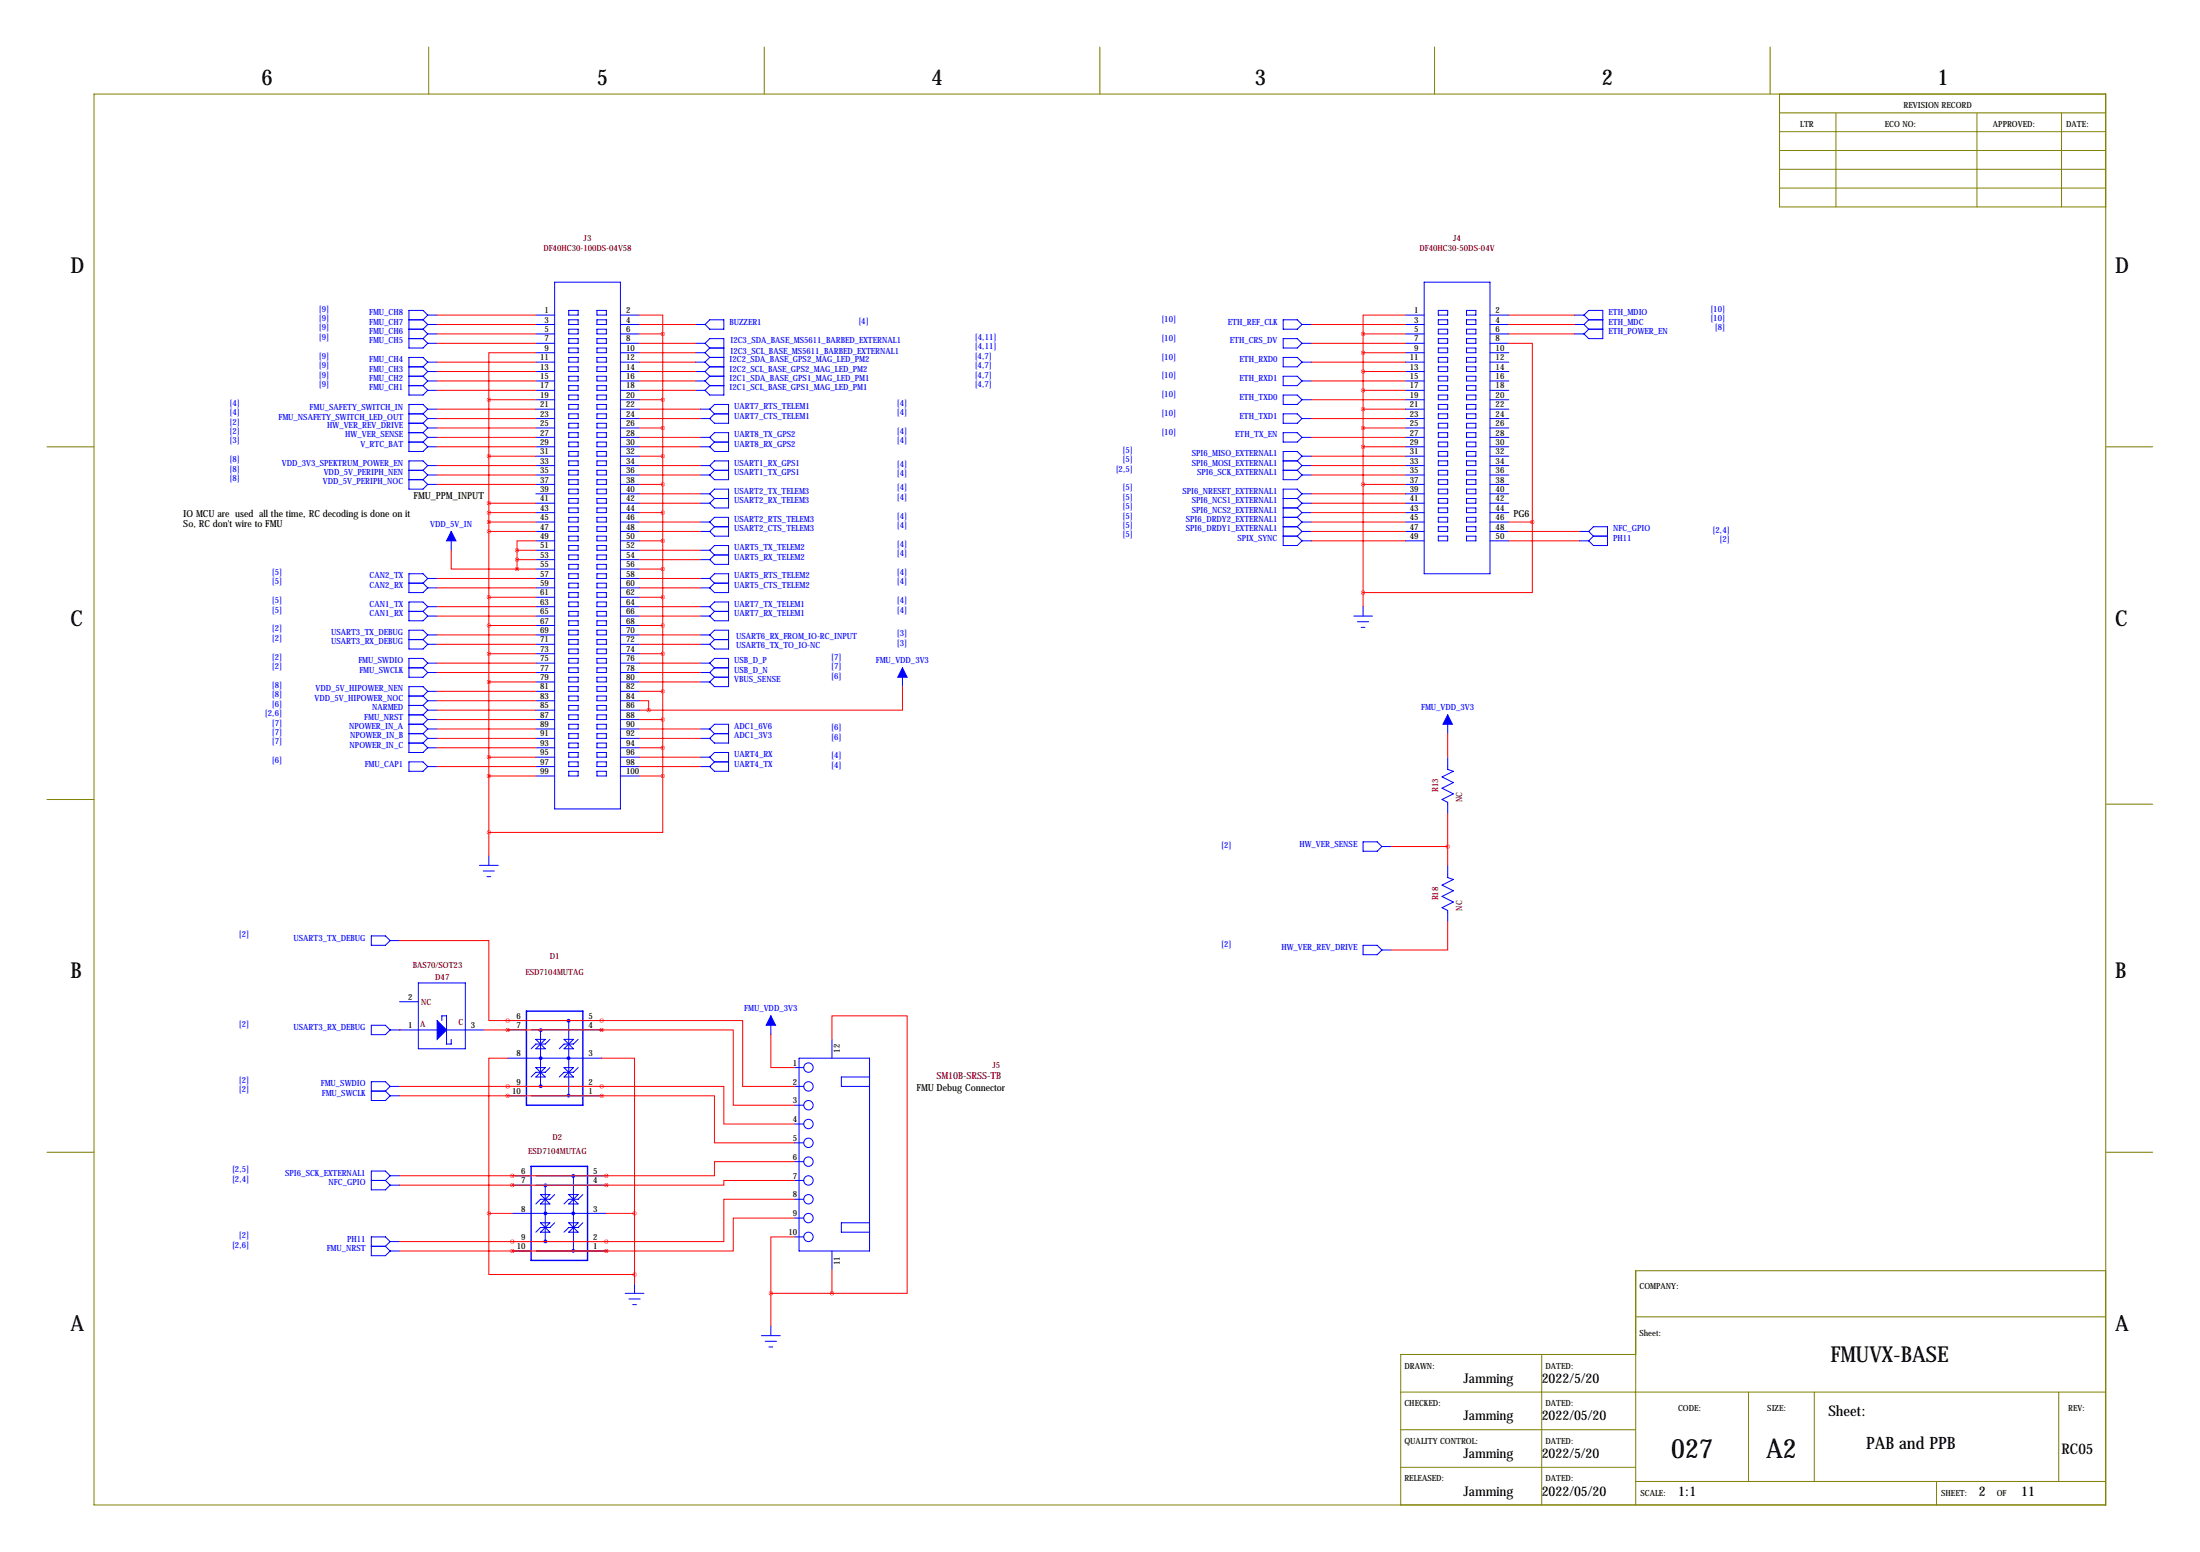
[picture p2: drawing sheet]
<svg xmlns="http://www.w3.org/2000/svg" width="594mm" height="419mm" viewBox="0 0 594 419" stroke-linecap="round" stroke-linejoin="round" font-family="sans-serif">
<g fill="none" stroke="#808000" stroke-width=".27">
<path d="M115.8 12.7v12.7M206.5 12.7v12.7M297.2 12.7v12.7M387.6 12.7v12.7M478.3 12.7v12.7M25.4 25.4h543.6v381h-543.6zM480.8 25.4v30.5h88.2M480.8 30.5h88.2M480.8 35.6h88.2M496.1 30.5v25.4M534.2 30.5v25.4M557 30.5v25.4"/>
<path d="M480.8 40.6h88.2M480.8 45.7h88.2M480.8 50.8h88.2M12.7 120.6h12.7M569 120.6h12.7M12.7 215.9h12.7M569 217.2h12.7M12.7 311.1h12.7M569 311.1h12.7M442 355.6h127M569 343.2h-127v63.2M378.5 375.9h190.5"/>
<path d="M416.6 365.8v40.6M442 365.8h-63.5v40.6M472.4 375.9v24.1M490.2 375.9v24.1M556.3 375.9v24.1M378.5 386.1h63.5M378.5 396.2h63.5M442 400h127M523.2 400v6.4"/>
</g>
<g fill="none" stroke="#00f" stroke-width=".27">
<path d="M149.9 76.2h17.7v142.2h-17.7zM384.8 76.2h17.8v78.7h-17.8zM110.5 86.4h3.8M110.5 88.9h3.8M110.5 91.4h3.8M110.5 99.1h3.8M114.3 86.4l1.3 1.2M114.3 88.9l1.3 1.3M114.3 91.4l1.3 1.3M114.3 99.1l1.3 1.2M115.6 85.1h2.5M115.6 85.1l-1.3-1.3h-3.8v10.2h3.8l1.3-1.3"/>
<path d="M115.6 87.6h2.5M115.6 90.2h2.5M115.6 92.7h2.5M115.6 97.8h2.5M115.6 97.8l-1.3-1.3h-3.8v10.2h3.8l1.3-1.3M115.6 85.1l-1.3 1.3M115.6 87.6l-1.3 1.3M115.6 90.2l-1.3 1.2M115.6 97.8l-1.3 1.3M144.8 85.1h5.1M144.8 87.6h5.1M144.8 90.2h5.1"/>
<path d="M144.8 92.7h5.1M144.8 95.2h5.1M144.8 97.8h5.1M153.7 83.8h2.5v1.3h-2.5zM153.7 86.4h2.5v1.2h-2.5zM153.7 88.9h2.5v1.3h-2.5zM153.7 91.4h2.5v1.3h-2.5zM153.7 94h2.5v1.2h-2.5zM153.7 96.5h2.5v1.3h-2.5zM153.7 99.1h2.5v1.2h-2.5zM161.3 83.8h2.5v1.3h-2.5zM161.3 86.4h2.5v1.2h-2.5z"/>
<path d="M161.3 88.9h2.5v1.3h-2.5zM161.3 91.4h2.5v1.3h-2.5zM161.3 94h2.5v1.2h-2.5zM161.3 96.5h2.5v1.3h-2.5zM161.3 99.1h2.5v1.2h-2.5zM167.6 85.1h5.1M167.6 87.6h5.1M167.6 90.2h5.1M167.6 92.7h5.1M167.6 95.2h5.1M167.6 97.8h5.1M188 87.6h2.5"/>
<path d="M188 92.7h2.5M188 95.2h2.5M188 97.8h2.5M190.5 92.7l1.3-1.3h3.8v15.3h-3.8l-1.3-1.3M190.5 92.7l1.3 1.3M190.5 95.2l1.3 1.3M190.5 97.8l1.3 1.3M191.8 86.4h3.8v2.5h-3.8l-1.3-1.3zM191.8 94h3.8M191.8 96.5h3.8M191.8 99.1h3.8M191.8 94l-1.3 1.2"/>
<path d="M191.8 96.5l-1.3 1.3M191.8 99.1l-1.3 1.2M346.7 86.4h3.8l1.3 1.2-1.3 1.3h-3.8zM346.7 91.4h3.8l1.3 1.3-1.3 1.3h-3.8zM346.7 96.5h3.8l1.3 1.3-1.3 1.3h-3.8zM351.8 87.6h2.5M351.8 92.7h2.5M351.8 97.8h2.5M379.7 85.1h5.1M379.7 87.6h5.1M379.7 90.2h5.1M379.7 92.7h5.1"/>
<path d="M379.7 95.2h5.1M379.7 97.8h5.1M388.6 83.8h2.6v1.3h-2.6zM388.6 86.4h2.6v1.2h-2.6zM388.6 88.9h2.6v1.3h-2.6zM388.6 91.4h2.6v1.3h-2.6zM388.6 94h2.6v1.2h-2.6zM388.6 96.5h2.6v1.3h-2.6zM388.6 99.1h2.6v1.2h-2.6zM396.2 83.8h2.6v1.3h-2.6zM396.2 86.4h2.6v1.2h-2.6zM396.2 88.9h2.6v1.3h-2.6z"/>
<path d="M396.2 91.4h2.6v1.3h-2.6zM396.2 94h2.6v1.2h-2.6zM396.2 96.5h2.6v1.3h-2.6zM396.2 99.1h2.6v1.2h-2.6zM402.6 85.1h5.1M402.6 87.6h5.1M402.6 90.2h5.1M402.6 92.7h5.1M402.6 95.2h5.1M402.6 97.8h5.1M425.4 85.1h2.6M425.4 87.6h2.6"/>
<path d="M425.4 90.2h2.6M428 85.1l1.3-1.3h3.8v7.6h-3.8l-1.3-1.2M428 85.1l1.3 1.3M428 87.6l1.3 1.3M429.3 86.4h3.8M429.3 88.9h3.8M429.3 86.4l-1.3 1.2M429.3 88.9l-1.3 1.3M110.5 101.6h3.8M110.5 104.1h3.8M110.5 111.8h3.8M110.5 114.3h3.8"/>
<path d="M110.5 116.8h3.8M110.5 119.4h3.8M114.3 101.6l1.3 1.3M114.3 104.1l1.3 1.3M114.3 111.8l1.3 1.2M114.3 114.3l1.3 1.3M114.3 116.8l1.3 1.3M114.3 119.4l1.3 1.2M115.6 100.3h2.5M115.6 102.9h2.5M115.6 105.4h2.5M115.6 110.5h2.5"/>
<path d="M115.6 110.5l-1.3-1.3h-3.8v12.7h3.8l1.3-1.3M115.6 113h2.5M115.6 115.6h2.5M115.6 118.1h2.5M115.6 100.3l-1.3 1.3M115.6 102.9l-1.3 1.2M115.6 110.5l-1.3 1.3M115.6 113l-1.3 1.3M115.6 115.6l-1.3 1.2M115.6 118.1l-1.3 1.3M144.8 100.3h5.1M144.8 102.9h5.1"/>
<path d="M144.8 105.4h5.1M144.8 107.9h5.1M144.8 110.5h5.1M144.8 113h5.1M144.8 115.6h5.1M144.8 118.1h5.1M153.7 101.6h2.5v1.3h-2.5zM153.7 104.1h2.5v1.3h-2.5zM153.7 106.7h2.5v1.2h-2.5zM153.7 109.2h2.5v1.3h-2.5zM153.7 111.8h2.5v1.2h-2.5zM153.7 114.3h2.5v1.3h-2.5z"/>
<path d="M153.7 116.8h2.5v1.3h-2.5zM153.7 119.4h2.5v1.2h-2.5zM161.3 101.6h2.5v1.3h-2.5zM161.3 104.1h2.5v1.3h-2.5zM161.3 106.7h2.5v1.2h-2.5zM161.3 109.2h2.5v1.3h-2.5zM161.3 111.8h2.5v1.2h-2.5zM161.3 114.3h2.5v1.3h-2.5zM161.3 116.8h2.5v1.3h-2.5zM161.3 119.4h2.5v1.2h-2.5zM167.6 100.3h5.1M167.6 102.9h5.1"/>
<path d="M167.6 105.4h5.1M167.6 107.9h5.1M167.6 110.5h5.1M167.6 113h5.1M167.6 115.6h5.1M167.6 118.1h5.1M188 100.3h2.5M188 102.9h2.5M188 105.4h2.5M189.2 110.5h2.6M189.2 113h2.6M189.2 118.1h2.6"/>
<path d="M190.5 100.3l1.3 1.3M190.5 102.9l1.3 1.2M191.8 101.6h3.8M191.8 104.1h3.8M191.8 110.5l1.2-1.3h3.8v5.1h-3.8l-1.2-1.3M191.8 118.1l1.2-1.3h3.8v5.1h-3.8l-1.2-1.3M191.8 118.1l1.2 1.3M191.8 110.5l1.2 1.3M191.8 101.6l-1.3 1.3M191.8 104.1l-1.3 1.3M193 111.8h3.8M193 119.4h3.8"/>
<path d="M193 119.4l-1.2 1.2M193 111.8l-1.2 1.2M346.7 116.8h3.8l1.3 1.3-1.3 1.3h-3.8zM346.7 101.6h3.8l1.3 1.3-1.3 1.2h-3.8zM346.7 106.7h3.8l1.3 1.2-1.3 1.3h-3.8zM346.7 111.8h3.8l1.3 1.2-1.3 1.3h-3.8zM351.8 102.9h2.5M351.8 107.9h2.5M351.8 113h2.5M351.8 118.1h2.5M379.7 100.3h5.1M379.7 102.9h5.1"/>
<path d="M379.7 105.4h5.1M379.7 107.9h5.1M379.7 110.5h5.1M379.7 113h5.1M379.7 115.6h5.1M379.7 118.1h5.1M388.6 101.6h2.6v1.3h-2.6zM388.6 104.1h2.6v1.3h-2.6zM388.6 106.7h2.6v1.2h-2.6zM388.6 109.2h2.6v1.3h-2.6zM388.6 111.8h2.6v1.2h-2.6zM388.6 114.3h2.6v1.3h-2.6z"/>
<path d="M388.6 116.8h2.6v1.3h-2.6zM388.6 119.4h2.6v1.2h-2.6zM396.2 101.6h2.6v1.3h-2.6zM396.2 104.1h2.6v1.3h-2.6zM396.2 106.7h2.6v1.2h-2.6zM396.2 109.2h2.6v1.3h-2.6zM396.2 111.8h2.6v1.2h-2.6zM396.2 114.3h2.6v1.3h-2.6zM396.2 116.8h2.6v1.3h-2.6zM396.2 119.4h2.6v1.2h-2.6zM402.6 100.3h5.1M402.6 102.9h5.1"/>
<path d="M402.6 105.4h5.1M402.6 107.9h5.1M402.6 110.5h5.1M402.6 113h5.1M402.6 115.6h5.1M402.6 118.1h5.1M110.5 127h3.8M110.5 129.5h3.8M114.3 127l1.3 1.3M114.3 129.5l1.3 1.3M115.6 120.6h2.5M115.6 125.7h2.5"/>
<path d="M115.6 125.7l-1.3-1.2h-3.8v7.6h3.8l1.3-1.3M115.6 128.3h2.5M115.6 130.8h2.5M115.6 125.7l-1.3 1.3M115.6 128.3l-1.3 1.2M144.8 120.6h5.1M144.8 123.2h5.1M144.8 125.7h5.1M144.8 128.3h5.1M144.8 130.8h5.1M144.8 133.3h5.1M144.8 135.9h5.1"/>
<path d="M144.8 138.4h5.1M153.7 121.9h2.5v1.3h-2.5zM153.7 124.5h2.5v1.2h-2.5zM153.7 127h2.5v1.3h-2.5zM153.7 129.5h2.5v1.3h-2.5zM153.7 132.1h2.5v1.2h-2.5zM153.7 134.6h2.5v1.3h-2.5zM153.7 137.2h2.5v1.2h-2.5zM153.7 139.7h2.5v1.3h-2.5zM161.3 121.9h2.5v1.3h-2.5zM161.3 124.5h2.5v1.2h-2.5zM161.3 127h2.5v1.3h-2.5z"/>
<path d="M161.3 129.5h2.5v1.3h-2.5zM161.3 132.1h2.5v1.2h-2.5zM161.3 134.6h2.5v1.3h-2.5zM161.3 137.2h2.5v1.2h-2.5zM161.3 139.7h2.5v1.3h-2.5zM167.6 120.6h5.1M167.6 123.2h5.1M167.6 125.7h5.1M167.6 128.3h5.1M167.6 130.8h5.1M167.6 133.3h5.1M167.6 135.9h5.1"/>
<path d="M167.6 138.4h5.1M189.2 120.6h2.6M189.2 125.7h2.6M189.2 128.3h2.6M189.2 133.3h2.6M189.2 135.9h2.6M191.8 125.7l1.2-1.2h3.8v5h-3.8l-1.2-1.2M191.8 133.3l1.2-1.2h3.8v5.1h-3.8l-1.2-1.3M191.8 133.3l1.2 1.3M191.8 125.7l1.2 1.3M193 127h3.8M193 134.6h3.8"/>
<path d="M193 134.6l-1.2 1.3M193 127l-1.2 1.3M346.7 124.5h3.8M346.7 127h3.8M346.7 134.6h3.8M346.7 137.2h3.8M346.7 139.7h3.8M350.5 124.5l1.3 1.2M350.5 127l1.3 1.3M350.5 134.6l1.3 1.3M350.5 137.2l1.3 1.2M350.5 139.7l1.3 1.3"/>
<path d="M351.8 123.2h2.5M351.8 123.2l-1.3-1.3h-3.8v7.6h3.8l1.3-1.2M351.8 125.7h2.5M351.8 128.3h2.5M351.8 133.3h2.5M351.8 133.3l-1.3-1.2h-3.8v15.2h3.8l1.3-1.2M351.8 135.9h2.5M351.8 138.4h2.5M351.8 123.2l-1.3 1.3M351.8 125.7l-1.3 1.3M351.8 133.3l-1.3 1.3M351.8 135.9l-1.3 1.3"/>
<path d="M351.8 138.4l-1.3 1.3M379.7 120.6h5.1M379.7 123.2h5.1M379.7 125.7h5.1M379.7 128.3h5.1M379.7 130.8h5.1M379.7 133.3h5.1M379.7 135.9h5.1M379.7 138.4h5.1M388.6 121.9h2.6v1.3h-2.6zM388.6 124.5h2.6v1.2h-2.6zM388.6 127h2.6v1.3h-2.6z"/>
<path d="M388.6 129.5h2.6v1.3h-2.6zM388.6 132.1h2.6v1.2h-2.6zM388.6 134.6h2.6v1.3h-2.6zM388.6 137.2h2.6v1.2h-2.6zM388.6 139.7h2.6v1.3h-2.6zM396.2 121.9h2.6v1.3h-2.6zM396.2 124.5h2.6v1.2h-2.6zM396.2 127h2.6v1.3h-2.6zM396.2 129.5h2.6v1.3h-2.6zM396.2 132.1h2.6v1.2h-2.6zM396.2 134.6h2.6v1.3h-2.6zM396.2 137.2h2.6v1.2h-2.6z"/>
<path d="M396.2 139.7h2.6v1.3h-2.6zM402.6 120.6h5.1M402.6 123.2h5.1M402.6 125.7h5.1M402.6 128.3h5.1M402.6 130.8h5.1M402.6 133.3h5.1M402.6 135.9h5.1M402.6 138.4h5.1M110.5 157.5h3.8M114.3 157.5l1.3 1.3M115.6 156.2h2.5"/>
<path d="M115.6 156.2l-1.3-1.3h-3.8v5.1h3.8l1.3-1.2M115.6 158.8h2.5M115.6 156.2l-1.3 1.3M121.9 143.5v5.1M144.8 141h5.1M144.8 143.5h5.1M144.8 146.1h5.1M144.8 148.6h5.1M144.8 151.1h5.1M144.8 153.7h5.1M144.8 156.2h5.1M144.8 158.8h5.1"/>
<path d="M153.7 142.2h2.5v1.3h-2.5zM153.7 144.8h2.5v1.3h-2.5zM153.7 147.3h2.5v1.3h-2.5zM153.7 149.9h2.5v1.2h-2.5zM153.7 152.4h2.5v1.3h-2.5zM153.7 154.9h2.5v1.3h-2.5zM153.7 157.5h2.5v1.3h-2.5zM161.3 142.2h2.5v1.3h-2.5zM161.3 144.8h2.5v1.3h-2.5zM161.3 147.3h2.5v1.3h-2.5zM161.3 149.9h2.5v1.2h-2.5zM161.3 152.4h2.5v1.3h-2.5z"/>
<path d="M161.3 154.9h2.5v1.3h-2.5zM161.3 157.5h2.5v1.3h-2.5zM167.6 141h5.1M167.6 143.5h5.1M167.6 146.1h5.1M167.6 148.6h5.1M167.6 151.1h5.1M167.6 153.7h5.1M167.6 156.2h5.1M167.6 158.8h5.1M189.2 141h2.6M189.2 143.5h2.6"/>
<path d="M189.2 148.6h2.6M189.2 151.1h2.6M189.2 156.2h2.6M189.2 158.8h2.6M191.8 141l1.2-1.3h3.8v5.1h-3.8l-1.2-1.3M191.8 148.6l1.2-1.3h3.8v5.1h-3.8l-1.2-1.3M191.8 156.2l1.2-1.3h3.8v5.1h-3.8l-1.2-1.2M191.8 156.2l1.2 1.3M191.8 148.6l1.2 1.3M191.8 141l1.2 1.2M193 142.2h3.8M193 149.9h3.8"/>
<path d="M193 157.5h3.8M193 157.5l-1.2 1.3M193 149.9l-1.2 1.2M193 142.2l-1.2 1.3M346.7 142.2h3.8M346.7 144.8h3.8M350.5 142.2l1.3 1.3M350.5 144.8l1.3 1.3M351.8 141h2.5M351.8 143.5h2.5M351.8 146.1h2.5M351.8 141l-1.3 1.2"/>
<path d="M351.8 143.5l-1.3 1.3M379.7 141h5.1M379.7 143.5h5.1M379.7 146.1h5.1M388.6 142.2h2.6v1.3h-2.6zM388.6 144.8h2.6v1.3h-2.6zM396.2 142.2h2.6v1.3h-2.6zM396.2 144.8h2.6v1.3h-2.6zM402.6 141h5.1M402.6 143.5h5.1M402.6 146.1h5.1M426.7 143.5h2.6"/>
<path d="M426.7 146.1h2.6M429.3 143.5l1.2-1.3h3.8v5.1h-3.8l-1.2-1.2M429.3 143.5l1.2 1.3M430.5 144.8h3.8M430.5 144.8l-1.2 1.3M110.5 165.1h3.8M110.5 172.7h3.8M114.3 165.1l1.3 1.3M114.3 172.7l1.3 1.3M115.6 163.8h2.5M115.6 163.8l-1.3-1.2h-3.8v5h3.8l1.3-1.2M115.6 166.4h2.5"/>
<path d="M115.6 171.4h2.5M115.6 171.4l-1.3-1.2h-3.8v5.1h3.8l1.3-1.3M115.6 174h2.5M115.6 179.1h2.5M115.6 179.1l-1.3-1.3h-3.8v5.1h3.8l1.3-1.3M115.6 163.8l-1.3 1.3M115.6 171.4l-1.3 1.3M115.6 179.1l-1.3 1.2M144.8 161.3h5.1M144.8 163.8h5.1M144.8 166.4h5.1M144.8 168.9h5.1"/>
<path d="M144.8 171.4h5.1M144.8 174h5.1M144.8 176.5h5.1M144.8 179.1h5.1M153.7 160h2.5v1.3h-2.5zM153.7 162.6h2.5v1.2h-2.5zM153.7 165.1h2.5v1.3h-2.5zM153.7 167.6h2.5v1.3h-2.5zM153.7 170.2h2.5v1.2h-2.5zM153.7 172.7h2.5v1.3h-2.5zM153.7 175.3h2.5v1.2h-2.5zM153.7 177.8h2.5v1.3h-2.5z"/>
<path d="M161.3 160h2.5v1.3h-2.5zM161.3 162.6h2.5v1.2h-2.5zM161.3 165.1h2.5v1.3h-2.5zM161.3 167.6h2.5v1.3h-2.5zM161.3 170.2h2.5v1.2h-2.5zM161.3 172.7h2.5v1.3h-2.5zM161.3 175.3h2.5v1.2h-2.5zM161.3 177.8h2.5v1.3h-2.5zM167.6 161.3h5.1M167.6 163.8h5.1M167.6 166.4h5.1M167.6 168.9h5.1"/>
<path d="M167.6 171.4h5.1M167.6 174h5.1M167.6 176.5h5.1M167.6 179.1h5.1M189.2 163.8h2.6M189.2 166.4h2.6M189.2 171.4h2.6M189.2 174h2.6M189.2 179.1h2.6M191.8 163.8l1.2-1.2h3.8v5h-3.8l-1.2-1.2M191.8 171.4l1.2-1.2h3.8v5.1h-3.8l-1.2-1.3M191.8 179.1l1.2-1.3h3.8v7.6h-3.8l-1.2-1.3"/>
<path d="M191.8 179.1l1.2 1.2M191.8 171.4l1.2 1.3M191.8 163.8l1.2 1.3M193 165.1h3.8M193 172.7h3.8M193 172.7l-1.2 1.3M193 165.1l-1.2 1.3M365.8 166.4h5M366.8 167.9h3M367.8 169.4h1M368.3 163.8v2.6M110.5 180.3h3.8"/>
<path d="M110.5 188h3.8M110.5 190.5h3.8M110.5 193h3.8M110.5 195.6h3.8M110.5 198.1h3.8M114.3 180.3l1.3 1.3M114.3 188l1.3 1.2M114.3 190.5l1.3 1.3M114.3 193l1.3 1.3M114.3 195.6l1.3 1.2M114.3 198.1l1.3 1.3M115.6 181.6h2.5"/>
<path d="M115.6 186.7h2.5M115.6 186.7l-1.3-1.3h-3.8v17.8h3.8l1.3-1.3M115.6 189.2h2.5M115.6 191.8h2.5M115.6 194.3h2.5M115.6 196.8h2.5M115.6 199.4h2.5M115.6 194.3l-1.3 1.3M115.6 186.7l-1.3 1.3M115.6 189.2l-1.3 1.3M115.6 191.8l-1.3 1.2M115.6 196.8l-1.3 1.3"/>
<path d="M115.6 199.4l-1.3 1.3M144.8 181.6h5.1M144.8 184.1h5.1M144.8 186.7h5.1M144.8 189.2h5.1M144.8 191.8h5.1M144.8 194.3h5.1M144.8 196.8h5.1M144.8 199.4h5.1M153.7 180.3h2.5v1.3h-2.5zM153.7 182.9h2.5v1.2h-2.5zM153.7 185.4h2.5v1.3h-2.5z"/>
<path d="M153.7 188h2.5v1.2h-2.5zM153.7 190.5h2.5v1.3h-2.5zM153.7 193h2.5v1.3h-2.5zM153.7 195.6h2.5v1.2h-2.5zM153.7 198.1h2.5v1.3h-2.5zM161.3 180.3h2.5v1.3h-2.5zM161.3 182.9h2.5v1.2h-2.5zM161.3 185.4h2.5v1.3h-2.5zM161.3 188h2.5v1.2h-2.5zM161.3 190.5h2.5v1.3h-2.5zM161.3 193h2.5v1.3h-2.5zM161.3 195.6h2.5v1.2h-2.5z"/>
<path d="M161.3 198.1h2.5v1.3h-2.5zM167.6 181.6h5.1M167.6 184.1h5.1M167.6 186.7h5.1M167.6 189.2h5.1M167.6 191.8h5.1M167.6 194.3h5.1M167.6 196.8h5.1M167.6 199.4h5.1M189.2 181.6h2.6M189.2 184.1h2.6M189.2 196.8h2.6"/>
<path d="M189.2 199.4h2.6M191.8 196.8l1.2-1.2h3.8v5.1h-3.8l-1.2-1.3M191.8 196.8l1.2 1.3M191.8 181.6l1.2 1.3M193 180.3h3.8M193 182.9h3.8M193 198.1h3.8M193 198.1l-1.2 1.3M193 182.9l-1.2 1.2M193 180.3l-1.2 1.3M243.8 180.3v5.1M391.2 193v5.1"/>
<path d="M110.5 200.7h3.8M110.5 205.7h3.8l1.3 1.3-1.3 1.3h-3.8zM114.3 200.7l1.3 1.2M115.6 201.9h2.5M115.6 207h2.5M144.8 201.9h5.1M144.8 204.5h5.1M144.8 207h5.1M144.8 209.5h5.1M153.7 200.7h2.5v1.2h-2.5zM153.7 203.2h2.5v1.3h-2.5zM153.7 205.7h2.5v1.3h-2.5z"/>
<path d="M153.7 208.3h2.5v1.2h-2.5zM161.3 200.7h2.5v1.2h-2.5zM161.3 203.2h2.5v1.3h-2.5zM161.3 205.7h2.5v1.3h-2.5zM161.3 208.3h2.5v1.2h-2.5zM167.6 201.9h5.1M167.6 204.5h5.1M167.6 207h5.1M167.6 209.5h5.1M189.2 204.5h2.6M189.2 207h2.6M191.8 204.5l1.2-1.3h3.8v5.1h-3.8l-1.2-1.3"/>
<path d="M191.8 204.5l1.2 1.2M193 205.7h3.8M193 205.7l-1.2 1.3M391.2 204.5v3.3l1.5 .5-3.1 1.5 3.1 1.5-3.1 1.6 3.1 1.5-3.1 1.5 1.6 .8v3M129.5 233.7h5.1M130.6 235.2h3M131.6 236.7h1M132.1 231.1v2.6M368.3 227.3h3.8l1.3 1.3-1.3 1.3h-3.8zM373.4 228.6h2.5M391.2 233.7v3.3l1.5 .5-3.1 1.5 3.1 1.5-3.1 1.6 3.1 1.5-3.1 1.5 1.6 .8v3M100.3 252.7h3.8l1.3 1.3-1.3 1.3h-3.8z"/>
<path d="M105.4 254h2.5M368.3 255.3h3.8l1.3 1.2-1.3 1.3h-3.8zM373.4 256.5h2.5M100.3 276.9h3.8l1.3 1.2-1.3 1.3h-3.8zM105.4 278.1h12.7M107.9 270.5h5.1M113 265.4h12.7v17.8h-12.7zM119.4 275.6v-1.3h1.2v7.6h1.3v-1.2M120.6 278.1h10.2M137.2 275.6h5M137.2 278.1h5M143.5 275.6h19.1"/>
<path d="M143.5 278.1h19.1M146 278.1v15.3M153.7 275.6v20.3M208.3 274.3v5.1M100.3 294.6h3.8M104.1 294.6l1.3 1.3M105.4 293.4h2.5M105.4 295.9h2.5M105.4 293.4l-1.3 1.2M105.4 293.4l-1.3-1.3h-3.8v5.1h3.8l1.3-1.3M137.2 285.8h25.4M137.2 293.4h5"/>
<path d="M137.2 295.9h5M143.5 293.4h19.1M143.5 295.9h19.1M144.8 288.3h2.5l-2.5 2.5h2.5zM144.8 280.7l2.5 2.5h-2.5l2.5-2.5zM148.6 280.7l-1.3 1.2h-2.5l-1.3 1.3M148.6 288.3l-1.3 1.3h-2.5l-1.3 1.2M152.4 288.3h2.5l-2.5 2.5h2.5zM152.4 280.7h2.5l-2.5 2.5h2.5zM156.2 280.7l-1.3 1.2h-2.5l-1.3 1.3M156.2 288.3l-1.3 1.3h-2.5l-1.3 1.2M214.6 293.4h2.6"/>
<path d="M214.6 288.3h2.6M214.6 298.4h2.6M215.9 285.8h19v52h-19zM224.8 280.7v5.1M234.9 290.8h-7.6v2.6h7.6M100.3 318.8h3.8M104.1 318.8l1.3 1.2M105.4 317.5h2.5M105.4 317.5l-1.3-1.3h-3.8v5.1h3.8l1.3-1.3M105.4 317.5l-1.3 1.3M138.4 317.5h5.1M144.8 317.5h19"/>
<path d="M154.9 317.5v20.3M214.6 303.5h2.6M214.6 308.6h2.6M214.6 313.7h2.6M214.6 318.8h2.6M100.3 336.5h3.8M104.1 336.5l1.3 1.3M105.4 337.8h2.5M105.4 335.3l-1.3-1.3h-3.8v5.1h3.8l1.3-1.3M105.4 320h2.5M105.4 335.3h2.5M105.4 335.3l-1.3 1.2"/>
<path d="M138.4 337.8h5.1M138.4 320h5.1M138.4 327.7h25.4M138.4 335.3h5.1M144.8 337.8h19M144.8 320h19M144.8 335.3h19M146 330.2h2.6l-2.6 2.5h2.6zM146 322.6l2.6 2.5h-2.6l2.6-2.5zM147.3 320v15.3M149.9 322.6l-1.3 1.2h-2.6l-1.2 1.3M149.9 330.2l-1.3 1.3h-2.6l-1.2 1.2"/>
<path d="M153.7 330.2h2.5l-2.5 2.5h2.5zM153.7 322.6h2.5l-2.5 2.5h2.5zM157.5 322.6l-1.3 1.2h-2.5l-1.3 1.3M157.5 330.2l-1.3 1.3h-2.5l-1.3 1.2M214.6 323.8h2.6M214.6 328.9h2.6M214.6 334h2.6M224.8 337.8v5.1M234.9 330.2h-7.6v2.5h7.6M168.9 349.2h5.1M169.9 350.8h3.1M170.9 352.3h1.1"/>
<path d="M171.4 346.7v2.5M208.3 358.1v2.6M205.7 360.7h5.1M206.8 362.2h3M207.8 363.7h1"/>
<circle cx="218.4" cy="298.4" r="1.27"/>
<circle cx="218.4" cy="293.4" r="1.27"/>
<circle cx="218.4" cy="288.3" r="1.27"/>
<circle cx="218.4" cy="303.5" r="1.27"/>
<circle cx="218.4" cy="318.8" r="1.27"/>
<circle cx="218.4" cy="313.7" r="1.27"/>
<circle cx="218.4" cy="308.6" r="1.27"/>
<circle cx="218.4" cy="323.8" r="1.27"/>
<circle cx="218.4" cy="328.9" r="1.27"/>
<circle cx="218.4" cy="334" r="1.27"/>
</g>
<path d="M142.2 273h15.3v25.4h-15.3zM143.5 315h15.2v25.4h-15.2z" fill="none" stroke="#00f" stroke-width=".38"/>
<g fill="none" stroke="#00f" stroke-width=".51">
<circle cx="146.1" cy="278.2" r=".25"/>
<circle cx="153.6" cy="275.6" r=".25"/>
<circle cx="146.1" cy="293.3" r=".25"/>
<circle cx="146.1" cy="285.7" r=".25"/>
<circle cx="153.6" cy="295.9" r=".25"/>
<circle cx="153.6" cy="285.7" r=".25"/>
<circle cx="154.9" cy="317.6" r=".25"/>
<circle cx="147.4" cy="327.7" r=".25"/>
<circle cx="147.4" cy="320.1" r=".25"/>
<circle cx="147.4" cy="335.2" r=".25"/>
<circle cx="154.9" cy="327.7" r=".25"/>
<circle cx="154.9" cy="337.8" r=".25"/>
</g>
<g fill="#00f" stroke="#00f" stroke-width=".27">
<path d="M118.1 275.6l2.5 2.5-2.5 2.6z"/>
<path d="M121.9 143.5l1.3 2.6h-2.6z"/>
<path d="M243.8 180.3l1.3 2.6h-2.5z"/>
<path d="M391.2 193l1.2 2.6h-2.5z"/>
<path d="M208.3 274.3l1.2 2.6h-2.5z"/>
</g>
<g fill="none" stroke="#f00" stroke-width=".27">
<path d="M118.1 90.2h26.7M118.1 87.6h26.7M118.1 92.7h26.7M118.1 97.8h26.7M118.1 85.1h26.7M144.8 95.2h-12.7v12.7M172.7 85.1h6.4v5.1M172.7 90.2h6.4M172.7 87.6h15.3M172.7 92.7h15.3M172.7 95.2h15.3M172.7 97.8h15.3"/>
<path d="M179.1 90.2v119.3M354.3 87.6h25.4M354.3 92.7h25.4M354.3 97.8h25.4M368.3 90.2h11.4M368.3 95.2h11.4M368.3 90.2v73.6M379.7 85.1h-11.4v5.1M407.7 92.7h6.3v48.3M407.7 90.2h17.7M407.7 87.6h17.7M407.7 85.1h17.7"/>
<path d="M118.1 115.6h26.7M118.1 118.1h26.7M118.1 110.5h26.7M118.1 113h26.7M118.1 100.3h26.7M118.1 102.9h26.7M118.1 105.4h26.7M132.1 107.9v123.2M132.1 107.9h12.7M172.7 107.9h6.4M172.7 115.6h6.4M172.7 118.1h16.5"/>
<path d="M172.7 110.5h16.5M172.7 113h16.5M172.7 100.3h15.3M172.7 102.9h15.3M172.7 105.4h15.3M354.3 107.9h25.4M354.3 118.1h25.4M354.3 113h25.4M354.3 102.9h25.4M368.3 115.6h11.4M368.3 110.5h11.4M368.3 100.3h11.4"/>
<path d="M368.3 105.4h11.4M118.1 130.8h26.7M118.1 125.7h26.7M118.1 128.3h26.7M118.1 120.6h26.7M132.1 135.9h12.7M132.1 138.4h12.7M132.1 123.2h12.7M172.7 135.9h16.5M172.7 138.4h6.4M172.7 123.2h6.4M172.7 130.8h6.4"/>
<path d="M172.7 133.3h16.5M172.7 125.7h16.5M172.7 128.3h16.5M172.7 120.6h16.5M354.3 135.9h25.4M354.3 138.4h25.4M354.3 123.2h25.4M354.3 133.3h25.4M354.3 125.7h25.4M354.3 128.3h25.4M368.3 130.8h11.4M368.3 120.6h11.4"/>
<path d="M118.1 156.2h26.7M118.1 158.8h26.7M121.9 148.6v5.1h17.8M132.1 141h12.7M132.1 143.5h12.7M139.7 148.6h5.1M139.7 148.6v5.1M139.7 151.1h5.1M139.7 153.7h5.1M144.8 146.1h-5.1v2.5M172.7 141h16.5M172.7 143.5h16.5"/>
<path d="M172.7 148.6h16.5M172.7 151.1h16.5M172.7 153.7h6.4M172.7 146.1h6.4M172.7 156.2h16.5M172.7 158.8h16.5M354.3 141h25.4M354.3 143.5h25.4M354.3 146.1h25.4M407.7 141h6.3M407.7 143.5h19M407.7 146.1h19"/>
<path d="M414 141v19h-45.7M118.1 179.1h26.7M118.1 171.4h26.7M118.1 174h26.7M118.1 163.8h26.7M118.1 166.4h26.7M132.1 176.5h12.7M132.1 168.9h12.7M132.1 161.3h12.7M172.7 176.5h6.4M172.7 168.9h6.4M172.7 161.3h6.4"/>
<path d="M172.7 179.1h16.5M172.7 171.4h16.5M172.7 174h16.5M172.7 163.8h16.5M172.7 166.4h16.5M118.1 194.3h26.7M118.1 186.7h26.7M118.1 196.8h26.7M118.1 199.4h26.7M118.1 191.8h26.7M118.1 181.6h26.7M118.1 189.2h26.7"/>
<path d="M132.1 184.1h12.7M172.7 189.2h2.6v2.6M172.7 184.1h16.5M172.7 194.3h6.4M172.7 186.7h6.4M172.7 196.8h16.5M172.7 199.4h16.5M172.7 191.8h2.6M172.7 181.6h16.5M243.8 185.4v6.4h-68.5M391.2 198.1v6.4M118.1 201.9h26.7"/>
<path d="M118.1 207h26.7M132.1 209.5h12.7M132.1 204.5h12.7M172.7 209.5h6.4M172.7 204.5h16.5M172.7 201.9h6.4M172.7 207h16.5M179.1 209.5v15.3h-47M391.2 219.7v14M375.9 228.6h15.3M107.9 254h24.2v21.6h5.1M391.2 248.9v7.6h-15.3"/>
<path d="M107.9 278.1h.1M130.8 278.1h31.8M137.2 275.6h.1M137.2 278.1h.1M137.2 275.6h25.4M162.6 275.6h38.1v17.8h13.9M162.6 278.1h35.5v20.3h16.5M162.6 275.6h.1M162.6 278.1h.1M208.3 279.4v8.9h6.3M107.9 293.4h54.7M107.9 295.9h54.7"/>
<path d="M137.2 285.8h-5.1v41.9M137.2 293.4h.1M137.2 295.9h.1M162.6 293.4h33v10.1h19M162.6 295.9h.1M162.6 285.8h8.8v41.9M162.6 293.4h.1M162.6 295.9h30.4v12.7h21.6M224.8 280.7v-6.4h20.3v74.9h-20.3M107.9 317.5h55.9M138.4 317.5h.1M163.8 317.5h.1"/>
<path d="M214.6 313.7h-21.6v3.8h-29.2M214.6 318.8h-19v1.2h-31.8M107.9 320h55.9M107.9 335.3h55.9M107.9 337.8h55.9M132.1 327.7v16.5h39.3M132.1 327.7h6.3M138.4 320h.1M138.4 335.3h.1M138.4 337.8h.1M163.8 320h.1M163.8 335.3h.1"/>
<path d="M163.8 337.8h.1M163.8 327.7h7.6M171.4 327.7v19M214.6 334h-6.3v15.2M214.6 323.8h-19v11.5h-31.8M214.6 328.9h-16.5v8.9h-34.3M208.3 349.2h16.5M208.3 349.2v8.9M224.8 342.9v6.3"/>
</g>
<path d="M132 209.5a.05 .05 0 0 0 .1 0 .05 .05 0 0 0-.1 0zM132 204.5a.05 .05 0 0 0 .1 0 .05 .05 0 0 0-.1 0zM132 184.1a.05 .05 0 0 0 .1 0 .05 .05 0 0 0-.1 0zM132 176.5a.05 .05 0 0 0 .1 0 .05 .05 0 0 0-.1 0zM132 168.9a.05 .05 0 0 0 .1 0 .05 .05 0 0 0-.1 0zM132 161.3a.05 .05 0 0 0 .1 0 .05 .05 0 0 0-.1 0zM132 135.9a.05 .05 0 0 0 .1 0 .05 .05 0 0 0-.1 0zM132 138.4a.05 .05 0 0 0 .1 0 .05 .05 0 0 0-.1 0zM132 141a.05 .05 0 0 0 .1 0 .05 .05 0 0 0-.1 0zM132 143.5a.05 .05 0 0 0 .1 0 .05 .05 0 0 0-.1 0zM132 123.2a.05 .05 0 0 0 .1 0 .05 .05 0 0 0-.1 0zM132 107.9a.05 .05 0 0 0 .1 0 .05 .05 0 0 0-.1 0zM132 224.8a.05 .05 0 0 0 .1 0 .05 .05 0 0 0-.1 0zM179 209.5a.05 .05 0 0 0 .1 0 .05 .05 0 0 0-.1 0zM179 201.9a.05 .05 0 0 0 .1 0 .05 .05 0 0 0-.1 0zM179 194.3a.05 .05 0 0 0 .1 0 .05 .05 0 0 0-.1 0zM179 186.7a.05 .05 0 0 0 .1 0 .05 .05 0 0 0-.1 0zM179 176.5a.05 .05 0 0 0 .1 0 .05 .05 0 0 0-.1 0zM179 168.9a.05 .05 0 0 0 .1 0 .05 .05 0 0 0-.1 0zM179 161.3a.05 .05 0 0 0 .1 0 .05 .05 0 0 0-.1 0zM179 153.7a.05 .05 0 0 0 .1 0 .05 .05 0 0 0-.1 0zM179 90.2a.05 .05 0 0 0 .1 0 .05 .05 0 0 0-.1 0zM179 107.9a.05 .05 0 0 0 .1 0 .05 .05 0 0 0-.1 0zM179 115.6a.05 .05 0 0 0 .1 0 .05 .05 0 0 0-.1 0zM179 123.2a.05 .05 0 0 0 .1 0 .05 .05 0 0 0-.1 0zM179 130.8a.05 .05 0 0 0 .1 0 .05 .05 0 0 0-.1 0zM179 138.4a.05 .05 0 0 0 .1 0 .05 .05 0 0 0-.1 0zM179 146a.05 .05 0 0 0 .1 0 .05 .05 0 0 0-.1 0zM175.2 191.8a.05 .05 0 0 0 .1 0 .05 .05 0 0 0-.1 0zM414 141a.05 .05 0 0 0 .1 0 .05 .05 0 0 0-.1 0zM391.1 228.6a.05 .05 0 0 0 .1 0 .05 .05 0 0 0-.1 0zM208.2 349.2a.05 .05 0 0 0 .1 0 .05 .05 0 0 0-.1 0zM171.4 327.7a.05 .05 0 0 0 .1 0 .05 .05 0 0 0-.1 0zM132 327.7a.05 .05 0 0 0 .1 0 .05 .05 0 0 0-.1 0zM171.4 344.2a.05 .05 0 0 0 .1 0 .05 .05 0 0 0-.1 0zM162.5 275.6a.05 .05 0 0 0 .1 0 .05 .05 0 0 0-.1 0zM137.1 275.6a.05 .05 0 0 0 .1 0 .05 .05 0 0 0-.1 0zM162.5 278.1a.05 .05 0 0 0 .1 0 .05 .05 0 0 0-.1 0zM137.1 278.1a.05 .05 0 0 0 .1 0 .05 .05 0 0 0-.1 0zM162.5 293.4a.05 .05 0 0 0 .1 0 .05 .05 0 0 0-.1 0zM162.5 295.9a.05 .05 0 0 0 .1 0 .05 .05 0 0 0-.1 0zM137.1 293.4a.05 .05 0 0 0 .1 0 .05 .05 0 0 0-.1 0zM137.1 295.9a.05 .05 0 0 0 .1 0 .05 .05 0 0 0-.1 0zM163.8 317.5a.05 .05 0 0 0 .1 0 .05 .05 0 0 0-.1 0zM163.8 320a.05 .05 0 0 0 .1 0 .05 .05 0 0 0-.1 0zM163.8 335.3a.05 .05 0 0 0 .1 0 .05 .05 0 0 0-.1 0zM163.8 337.8a.05 .05 0 0 0 .1 0 .05 .05 0 0 0-.1 0zM138.4 317.5a.05 .05 0 0 0 .1 0 .05 .05 0 0 0-.1 0zM138.4 320a.05 .05 0 0 0 .1 0 .05 .05 0 0 0-.1 0zM138.4 335.3a.05 .05 0 0 0 .1 0 .05 .05 0 0 0-.1 0zM138.4 337.8a.05 .05 0 0 0 .1 0 .05 .05 0 0 0-.1 0z" fill="#f00" stroke="#f00" stroke-width="1"/>
<g font-size="7.3">
<text x="451.6" y="393.7">027</text>
<text x="477.2" y="393.7">A2</text>
</g>
<g font-size="5.9">
<text x="70.6" y="22.9">6</text>
<text x="161.3" y="22.9">5</text>
<text x="251.7" y="22.9">4</text>
<text x="339.1" y="22.9">3</text>
<text x="432.8" y="22.9">2</text>
<text x="523.5" y="22.9">1</text>
<text x="19" y="73.7">D</text>
<text x="571.5" y="73.7">D</text>
<text x="19" y="168.9">C</text>
<text x="571.5" y="168.9">C</text>
<text x="19" y="264.2">B</text>
<text x="571.5" y="264.2">B</text>
<text x="19" y="359.4">A</text>
<text x="571.5" y="359.4">A</text>
<text x="494.6" y="367.8">FMUVX-BASE</text>
</g>
<text font-size="4.6" x="504.2" y="391.2">PAB and PPB</text>
<g font-size="4">
<text x="494" y="382.3">Sheet:</text>
<text x="557" y="392.5">RC05</text>
</g>
<g font-size="3.6">
<text x="395.4" y="373.4">Jamming</text>
<text x="416.6" y="373.4">2022/5/20</text>
<text x="395.4" y="383.5">Jamming</text>
<text x="416.6" y="383.5">2022/05/20</text>
<text x="395.4" y="393.7">Jamming</text>
<text x="416.6" y="393.7">2022/5/20</text>
<text x="395.4" y="403.9">Jamming</text>
<text x="416.6" y="403.9">2022/05/20</text>
<text x="453.4" y="403.9">1:1</text>
<text x="534.7" y="403.9">2</text>
<text x="546.1" y="403.9">11</text>
</g>
<g font-size="2.6">
<text x="111.8" y="134.6">FMU_PPM_INPUT</text>
<text x="49.5" y="139.7">IO MCU are used all the time, RC decoding is done on it</text>
<text x="49.5" y="142.2">So, RC don't wire to FMU</text>
<text x="408.9" y="139.7">PG6</text>
<text x="247.7" y="294.6">FMU Debug Connector</text>
</g>
<text font-size="2.6" fill="#800000" x="253" y="291.4">SM10B-SRSS-TB</text>
<g font-size="2.3">
<text x="514.4" y="29.2">REVISION RECORD</text>
<text x="486.4" y="34.3">LTR</text>
<text x="509.3" y="34.3">ECO NO:</text>
<text x="538.5" y="34.3">APPROVED:</text>
<text x="558.3" y="34.3">DATE:</text>
<text x="147.1" y="84.6">1</text>
<text x="147.1" y="87.1">3</text>
<text x="147.1" y="89.7">5</text>
<text x="169.2" y="84.6">2</text>
<text x="169.2" y="87.1">4</text>
<text x="169.2" y="89.7">6</text>
<text x="382.1" y="84.6">1</text>
<text x="382.1" y="87.1">3</text>
<text x="382.1" y="89.7">5</text>
<text x="404.1" y="84.6">2</text>
<text x="404.1" y="87.1">4</text>
<text x="404.1" y="89.7">6</text>
<text x="147.1" y="92.2">7</text>
<text x="147.1" y="94.7">9</text>
<text x="169.2" y="92.2">8</text>
<text x="169.2" y="94.7">10</text>
<text x="382.1" y="92.2">7</text>
<text x="382.1" y="94.7">9</text>
<text x="404.1" y="92.2">8</text>
<text x="404.1" y="94.7">10</text>
<text x="146" y="97.3">11</text>
<text x="146" y="99.8">13</text>
<text x="169.2" y="97.3">12</text>
<text x="169.2" y="99.8">14</text>
<text x="380.9" y="97.3">11</text>
<text x="380.9" y="99.8">13</text>
<text x="404.1" y="97.3">12</text>
<text x="404.1" y="99.8">14</text>
<text x="146" y="102.4">15</text>
<text x="146" y="104.9">17</text>
<text x="146" y="107.4">19</text>
<text x="169.2" y="102.4">16</text>
<text x="169.2" y="104.9">18</text>
<text x="169.2" y="107.4">20</text>
<text x="380.9" y="102.4">15</text>
<text x="380.9" y="104.9">17</text>
<text x="380.9" y="107.4">19</text>
<text x="404.1" y="102.4">16</text>
<text x="404.1" y="104.9">18</text>
<text x="404.1" y="107.4">20</text>
<text x="146" y="110">21</text>
<text x="146" y="112.5">23</text>
<text x="169.2" y="110">22</text>
<text x="169.2" y="112.5">24</text>
<text x="380.9" y="110">21</text>
<text x="380.9" y="112.5">23</text>
<text x="404.1" y="110">22</text>
<text x="404.1" y="112.5">24</text>
<text x="146" y="115.1">25</text>
<text x="146" y="117.6">27</text>
<text x="169.2" y="115.1">26</text>
<text x="169.2" y="117.6">28</text>
<text x="380.9" y="115.1">25</text>
<text x="380.9" y="117.6">27</text>
<text x="404.1" y="115.1">26</text>
<text x="404.1" y="117.6">28</text>
<text x="146" y="120.1">29</text>
<text x="146" y="122.7">31</text>
<text x="146" y="125.2">33</text>
<text x="169.2" y="120.1">30</text>
<text x="169.2" y="122.7">32</text>
<text x="169.2" y="125.2">34</text>
<text x="380.9" y="120.1">29</text>
<text x="380.9" y="122.7">31</text>
<text x="380.9" y="125.2">33</text>
<text x="404.1" y="120.1">30</text>
<text x="404.1" y="122.7">32</text>
<text x="404.1" y="125.2">34</text>
<text x="146" y="127.8">35</text>
<text x="146" y="130.3">37</text>
<text x="169.2" y="127.8">36</text>
<text x="169.2" y="130.3">38</text>
<text x="380.9" y="127.8">35</text>
<text x="380.9" y="130.3">37</text>
<text x="404.1" y="127.8">36</text>
<text x="404.1" y="130.3">38</text>
<text x="146" y="132.8">39</text>
<text x="146" y="135.4">41</text>
<text x="146" y="137.9">43</text>
<text x="169.2" y="132.8">40</text>
<text x="169.2" y="135.4">42</text>
<text x="169.2" y="137.9">44</text>
<text x="380.9" y="132.8">39</text>
<text x="380.9" y="135.4">41</text>
<text x="380.9" y="137.9">43</text>
<text x="404.1" y="132.8">40</text>
<text x="404.1" y="135.4">42</text>
<text x="404.1" y="137.9">44</text>
<text x="146" y="140.5">45</text>
<text x="146" y="143">47</text>
<text x="169.2" y="140.5">46</text>
<text x="169.2" y="143">48</text>
<text x="380.9" y="140.5">45</text>
<text x="380.9" y="143">47</text>
<text x="404.1" y="140.5">46</text>
<text x="404.1" y="143">48</text>
<text x="146" y="145.5">49</text>
<text x="146" y="148.1">51</text>
<text x="169.2" y="145.5">50</text>
<text x="169.2" y="148.1">52</text>
<text x="380.9" y="145.5">49</text>
<text x="404.1" y="145.5">50</text>
<text x="146" y="150.6">53</text>
<text x="146" y="153.2">55</text>
<text x="146" y="155.7">57</text>
<text x="169.2" y="150.6">54</text>
<text x="169.2" y="153.2">56</text>
<text x="169.2" y="155.7">58</text>
<text x="146" y="158.2">59</text>
<text x="146" y="160.8">61</text>
<text x="169.2" y="158.2">60</text>
<text x="169.2" y="160.8">62</text>
<text x="146" y="163.3">63</text>
<text x="146" y="165.9">65</text>
<text x="169.2" y="163.3">64</text>
<text x="169.2" y="165.9">66</text>
<text x="146" y="168.4">67</text>
<text x="146" y="170.9">69</text>
<text x="146" y="173.5">71</text>
<text x="169.2" y="168.4">68</text>
<text x="169.2" y="170.9">70</text>
<text x="169.2" y="173.5">72</text>
<text x="146" y="176">73</text>
<text x="146" y="178.6">75</text>
<text x="169.2" y="176">74</text>
<text x="169.2" y="178.6">76</text>
<text x="146" y="181.1">77</text>
<text x="146" y="183.6">79</text>
<text x="169.2" y="181.1">78</text>
<text x="169.2" y="183.6">80</text>
<text x="146" y="186.2">81</text>
<text x="146" y="188.7">83</text>
<text x="146" y="191.3">85</text>
<text x="169.2" y="186.2">82</text>
<text x="169.2" y="188.7">84</text>
<text x="169.2" y="191.3">86</text>
<text x="146" y="193.8">87</text>
<text x="146" y="196.3">89</text>
<text x="169.2" y="193.8">88</text>
<text x="169.2" y="196.3">90</text>
<text x="146" y="198.9">91</text>
<text x="146" y="201.4">93</text>
<text x="146" y="204">95</text>
<text x="169.2" y="204">96</text>
<text x="169.2" y="201.4">94</text>
<text x="169.2" y="198.9">92</text>
<text x="146" y="206.5">97</text>
<text x="146" y="209">99</text>
<text x="169.2" y="209">100</text>
<text x="169.2" y="206.5">98</text>
<text x="110.3" y="270">2</text>
<text x="139.5" y="275.1">6</text>
<text x="159" y="275.1">5</text>
<text x="110.3" y="277.6">1</text>
<text x="127.3" y="277.6">3</text>
<text x="139.5" y="277.6">7</text>
<text x="159" y="277.6">4</text>
<text x="139.5" y="285.2">8</text>
<text x="159" y="285.2">3</text>
<text x="214.2" y="287.8">1</text>
<text x="226.9" y="284.2" transform="rotate(-90 226.9 284.2)">12</text>
<text x="139.5" y="292.9">9</text>
<text x="159" y="292.9">2</text>
<text x="214.2" y="292.9">2</text>
<text x="138.3" y="295.4">10</text>
<text x="159" y="295.4">1</text>
<text x="214.2" y="297.9">3</text>
<text x="214.2" y="303">4</text>
<text x="214.2" y="308.1">5</text>
<text x="140.8" y="317">6</text>
<text x="160.3" y="317">5</text>
<text x="214.2" y="313.2">6</text>
<text x="140.8" y="319.5">7</text>
<text x="160.3" y="319.5">4</text>
<text x="214.2" y="318.3">7</text>
<text x="214.2" y="323.3">8</text>
<text x="140.8" y="327.2">8</text>
<text x="160.3" y="327.2">3</text>
<text x="214.2" y="328.4">9</text>
<text x="140.8" y="334.8">9</text>
<text x="160.3" y="334.8">2</text>
<text x="213" y="333.5">10</text>
<text x="139.6" y="337.3">10</text>
<text x="160.3" y="337.3">1</text>
<text x="226.9" y="341.7" transform="rotate(-90 226.9 341.7)">11</text>
<text x="443" y="348">COMPANY:</text>
<text x="443" y="360.7">Sheet:</text>
<text x="379.5" y="369.6">DRAWN:</text>
<text x="417.6" y="369.6">DATED:</text>
<text x="379.5" y="379.7">CHECKED:</text>
<text x="417.6" y="379.7">DATED:</text>
<text x="453.4" y="381">CODE:</text>
<text x="477.5" y="381">SIZE:</text>
<text x="558.8" y="381">REV:</text>
<text x="379.5" y="389.9">QUALITY CONTROL:</text>
<text x="417.6" y="389.9">DATED:</text>
<text x="379.5" y="400">RELEASED:</text>
<text x="417.6" y="400">DATED:</text>
<text x="443.2" y="403.9">SCALE:</text>
<text x="524.5" y="403.9">SHEET:</text>
<text x="539.5" y="403.9">OF</text>
</g>
<g font-size="2.3" fill="#800000">
<text x="157.7" y="65">J3</text>
<text x="392.6" y="65">J4</text>
<text x="146.8" y="67.7">DF40HC30-100DS-04V58</text>
<text x="383.6" y="67.7">DF40HC30-50DS-04V</text>
<text x="388.6" y="213.9" transform="rotate(-90 388.6 213.9)">R13</text>
<text x="395.1" y="216.7" transform="rotate(-90 395.1 216.7)">NC</text>
<text x="388.6" y="243.1" transform="rotate(-90 388.6 243.1)">R18</text>
<text x="395.1" y="245.9" transform="rotate(-90 395.1 245.9)">NC</text>
<text x="111.5" y="261.5">BAS70/SOT23</text>
<text x="142" y="263.2">ESD7104MUTAG</text>
<text x="148.5" y="259.1">D1</text>
<text x="117.6" y="264.7">D47</text>
<text x="113.8" y="271.3">NC</text>
<text x="113.5" y="277.4">A</text>
<text x="123.9" y="276.9">C</text>
<text x="268.2" y="288.3">J5</text>
<text x="142.7" y="311.7">ESD7104MUTAG</text>
<text x="149.3" y="307.8">D2</text>
</g>
<g font-size="2.3" fill="#00f">
<text x="86.1" y="84.2">[9]</text>
<text x="86.1" y="86.7">[9]</text>
<text x="86.1" y="89.2">[9]</text>
<text x="99.7" y="85.1">FMU_CH8</text>
<text x="99.7" y="87.6">FMU_CH7</text>
<text x="197.1" y="87.6">BUZZER1</text>
<text x="231.9" y="87.5">[4]</text>
<text x="313.8" y="87">[10]</text>
<text x="331.7" y="87.6">ETH_REF_CLK</text>
<text x="434.6" y="85.1">ETH_MDIO</text>
<text x="434.6" y="87.6">ETH_MDC</text>
<text x="462.1" y="84.2">[10]</text>
<text x="462.1" y="86.7">[10]</text>
<text x="463.3" y="89.2">[8]</text>
<text x="86.1" y="91.8">[9]</text>
<text x="99.7" y="90.2">FMU_CH6</text>
<text x="99.7" y="92.7">FMU_CH5</text>
<text x="197.4" y="92.7">I2C3_SDA_BASE_MS5611_BARBED_EXTERNAL1</text>
<text x="197.4" y="95.5">I2C3_SCL_BASE_MS5611_BARBED_EXTERNAL1</text>
<text x="263.4" y="91.8">[4,11]</text>
<text x="263.4" y="94.3">[4,11]</text>
<text x="313.8" y="92">[10]</text>
<text x="332.3" y="92.7">ETH_CRS_DV</text>
<text x="434.6" y="90.2">ETH_POWER_EN</text>
<text x="86.1" y="96.9">[9]</text>
<text x="86.1" y="99.4">[9]</text>
<text x="86.1" y="101.9">[9]</text>
<text x="99.7" y="97.8">FMU_CH4</text>
<text x="99.7" y="100.3">FMU_CH3</text>
<text x="197.1" y="97.8">I2C2_SDA_BASE_GPS2_MAG_LED_PM2</text>
<text x="197.1" y="100.3">I2C2_SCL_BASE_GPS2_MAG_LED_PM2</text>
<text x="263.4" y="96.9">[4,7]</text>
<text x="263.4" y="99.4">[4,7]</text>
<text x="263.4" y="101.9">[4,7]</text>
<text x="313.8" y="97.1">[10]</text>
<text x="334.9" y="97.8">ETH_RXD0</text>
<text x="86.1" y="104.5">[9]</text>
<text x="99.7" y="102.9">FMU_CH2</text>
<text x="99.7" y="105.4">FMU_CH1</text>
<text x="197.1" y="102.9">I2C1_SDA_BASE_GPS1_MAG_LED_PM1</text>
<text x="197.1" y="105.4">I2C1_SCL_BASE_GPS1_MAG_LED_PM1</text>
<text x="263.4" y="104.5">[4,7]</text>
<text x="313.8" y="102.2">[10]</text>
<text x="313.8" y="107.3">[10]</text>
<text x="334.9" y="102.9">ETH_RXD1</text>
<text x="334.9" y="108">ETH_TXD0</text>
<text x="62" y="109.6">[4]</text>
<text x="62" y="112.1">[4]</text>
<text x="75.2" y="113.3">FMU_NSAFETY_SWITCH_LED_OUT</text>
<text x="83.7" y="110.7">FMU_SAFETY_SWITCH_IN</text>
<text x="198.4" y="110.5">UART7_RTS_TELEM1</text>
<text x="198.4" y="113">UART7_CTS_TELEM1</text>
<text x="242.3" y="109.6">[4]</text>
<text x="242.3" y="112.1">[4]</text>
<text x="313.8" y="112.4">[10]</text>
<text x="334.9" y="113">ETH_TXD1</text>
<text x="62" y="114.6">[2]</text>
<text x="62" y="117.2">[2]</text>
<text x="62" y="119.7">[3]</text>
<text x="88.4" y="115.6">HW_VER_REV_DRIVE</text>
<text x="93.3" y="118.1">HW_VER_SENSE</text>
<text x="198.4" y="118.1">UART8_TX_GPS2</text>
<text x="242.3" y="117.2">[4]</text>
<text x="242.3" y="119.7">[4]</text>
<text x="313.8" y="117.4">[10]</text>
<text x="333.7" y="118.1">ETH_TX_EN</text>
<text x="62" y="124.8">[8]</text>
<text x="76.1" y="125.7">VDD_3V3_SPEKTRUM_POWER_EN</text>
<text x="97.4" y="120.7">V_RTC_BAT</text>
<text x="198.4" y="125.7">USART1_RX_GPS1</text>
<text x="198.4" y="120.7">UART8_RX_GPS2</text>
<text x="303.3" y="122.3">[5]</text>
<text x="303.3" y="124.8">[5]</text>
<text x="322" y="123.2">SPI6_MISO_EXTERNAL1</text>
<text x="322" y="125.7">SPI6_MOSI_EXTERNAL1</text>
<text x="62" y="127.3">[8]</text>
<text x="62" y="129.9">[8]</text>
<text x="87.2" y="130.8">VDD_5V_PERIPH_NOC</text>
<text x="87.5" y="128.3">VDD_5V_PERIPH_NEN</text>
<text x="198.4" y="128.3">USART1_TX_GPS1</text>
<text x="242.3" y="126.1">[4]</text>
<text x="242.3" y="128.6">[4]</text>
<text x="301.5" y="127.3">[2,5]</text>
<text x="323.4" y="128.3">SPI6_SCK_EXTERNAL1</text>
<text x="198.4" y="135.9">USART2_RX_TELEM3</text>
<text x="198.4" y="133.4">USART2_TX_TELEM3</text>
<text x="242.3" y="135">[4]</text>
<text x="242.3" y="132.4">[4]</text>
<text x="303.3" y="132.4">[5]</text>
<text x="303.3" y="135">[5]</text>
<text x="303.3" y="137.5">[5]</text>
<text x="319.5" y="133.4">SPI6_NRESET_EXTERNAL1</text>
<text x="322" y="135.9">SPI6_NCS1_EXTERNAL1</text>
<text x="116.3" y="142.2">VDD_5V_IN</text>
<text x="198.4" y="141">USART2_RTS_TELEM3</text>
<text x="198.4" y="143.5">USART2_CTS_TELEM3</text>
<text x="242.3" y="140">[4]</text>
<text x="242.3" y="142.6">[4]</text>
<text x="303.3" y="140">[5]</text>
<text x="303.3" y="142.6">[5]</text>
<text x="320.4" y="141">SPI6_DRDY2_EXTERNAL1</text>
<text x="320.4" y="143.5">SPI6_DRDY1_EXTERNAL1</text>
<text x="322" y="138.4">SPI6_NCS2_EXTERNAL1</text>
<text x="435.9" y="143.5">NFC_GPIO</text>
<text x="462.7" y="143.9">[2,4]</text>
<text x="198.4" y="148.6">UART5_TX_TELEM2</text>
<text x="242.3" y="147.7">[4]</text>
<text x="303.3" y="145.1">[5]</text>
<text x="334.4" y="146.1">SPIX_SYNC</text>
<text x="435.9" y="146.1">PH11</text>
<text x="464.6" y="146.4">[2]</text>
<text x="73.4" y="155.3">[5]</text>
<text x="198.4" y="151.1">UART5_RX_TELEM2</text>
<text x="242.3" y="155.3">[4]</text>
<text x="242.3" y="150.2">[4]</text>
<text x="73.4" y="157.8">[5]</text>
<text x="99.9" y="156.2">CAN2_TX</text>
<text x="99.9" y="158.8">CAN2_RX</text>
<text x="198.4" y="156.2">UART5_RTS_TELEM2</text>
<text x="198.4" y="158.8">UART5_CTS_TELEM2</text>
<text x="242.3" y="157.8">[4]</text>
<text x="73.4" y="162.9">[5]</text>
<text x="73.4" y="165.4">[5]</text>
<text x="99.9" y="163.8">CAN1_TX</text>
<text x="99.9" y="166.4">CAN1_RX</text>
<text x="198.4" y="163.8">UART7_TX_TELEM1</text>
<text x="198.4" y="166.4">UART7_RX_TELEM1</text>
<text x="242.3" y="162.9">[4]</text>
<text x="242.3" y="165.4">[4]</text>
<text x="73.4" y="170.5">[2]</text>
<text x="73.4" y="173.1">[2]</text>
<text x="89.5" y="171.4">USART3_TX_DEBUG</text>
<text x="89.5" y="174">USART3_RX_DEBUG</text>
<text x="198.9" y="172.5">USART6_RX_FROM_IO-RC_INPUT</text>
<text x="242.3" y="171.8">[3]</text>
<text x="73.4" y="178.1">[2]</text>
<text x="96.8" y="179.1">FMU_SWDIO</text>
<text x="198.4" y="179.1">USB_D_P</text>
<text x="198.9" y="175">USART6_TX_TO_IO-NC</text>
<text x="224.6" y="178.1">[7]</text>
<text x="236.7" y="179.1">FMU_VDD_3V3</text>
<text x="242.3" y="174.3">[3]</text>
<text x="73.4" y="180.7">[2]</text>
<text x="73.4" y="185.8">[8]</text>
<text x="97.1" y="181.6">FMU_SWCLK</text>
<text x="198.4" y="184.1">VBUS_SENSE</text>
<text x="198.4" y="181.6">USB_D_N</text>
<text x="224.6" y="183.2">[6]</text>
<text x="224.6" y="180.7">[7]</text>
<text x="73.4" y="188.3">[8]</text>
<text x="73.4" y="190.8">[6]</text>
<text x="85" y="189.2">VDD_5V_HIPOWER_NOC</text>
<text x="85.2" y="186.7">VDD_5V_HIPOWER_NEN</text>
<text x="100.5" y="191.8">NARMED</text>
<text x="384" y="191.8">FMU_VDD_3V3</text>
<text x="71.6" y="193.4">[2,6]</text>
<text x="73.4" y="195.9">[7]</text>
<text x="94.3" y="196.8">NPOWER_IN_A</text>
<text x="98.4" y="194.3">FMU_NRST</text>
<text x="198.4" y="196.8">ADC1_6V6</text>
<text x="224.6" y="197.2">[6]</text>
<text x="73.4" y="198.5">[7]</text>
<text x="73.4" y="201">[7]</text>
<text x="94.5" y="201.9">NPOWER_IN_C</text>
<text x="94.6" y="199.4">NPOWER_IN_B</text>
<text x="198.4" y="199.4">ADC1_3V3</text>
<text x="224.6" y="199.7">[6]</text>
<text x="73.4" y="206.1">[6]</text>
<text x="98.6" y="207">FMU_CAP1</text>
<text x="198.4" y="204.5">UART4_RX</text>
<text x="198.4" y="207">UART4_TX</text>
<text x="224.6" y="204.8">[4]</text>
<text x="224.6" y="207.4">[4]</text>
<text x="330" y="228.9">[2]</text>
<text x="351.1" y="228.6">HW_VER_SENSE</text>
<text x="64.5" y="253.1">[2]</text>
<text x="79.3" y="254">USART3_TX_DEBUG</text>
<text x="330" y="255.6">[2]</text>
<text x="346.2" y="256.5">HW_VER_REV_DRIVE</text>
<text x="201.1" y="273">FMU_VDD_3V3</text>
<text x="64.5" y="277.2">[2]</text>
<text x="79.3" y="278.1">USART3_RX_DEBUG</text>
<text x="64.5" y="292.4">[2]</text>
<text x="86.7" y="293.4">FMU_SWDIO</text>
<text x="64.5" y="295">[2]</text>
<text x="86.9" y="295.9">FMU_SWCLK</text>
<text x="62.7" y="316.6">[2,5]</text>
<text x="77.1" y="317.5">SPI6_SCK_EXTERNAL1</text>
<text x="62.7" y="319.1">[2,4]</text>
<text x="88.8" y="320">NFC_GPIO</text>
<text x="64.5" y="334.4">[2]</text>
<text x="93.8" y="335.3">PH11</text>
<text x="62.7" y="336.9">[2,6]</text>
<text x="88.3" y="337.8">FMU_NRST</text>
</g>
</svg>
